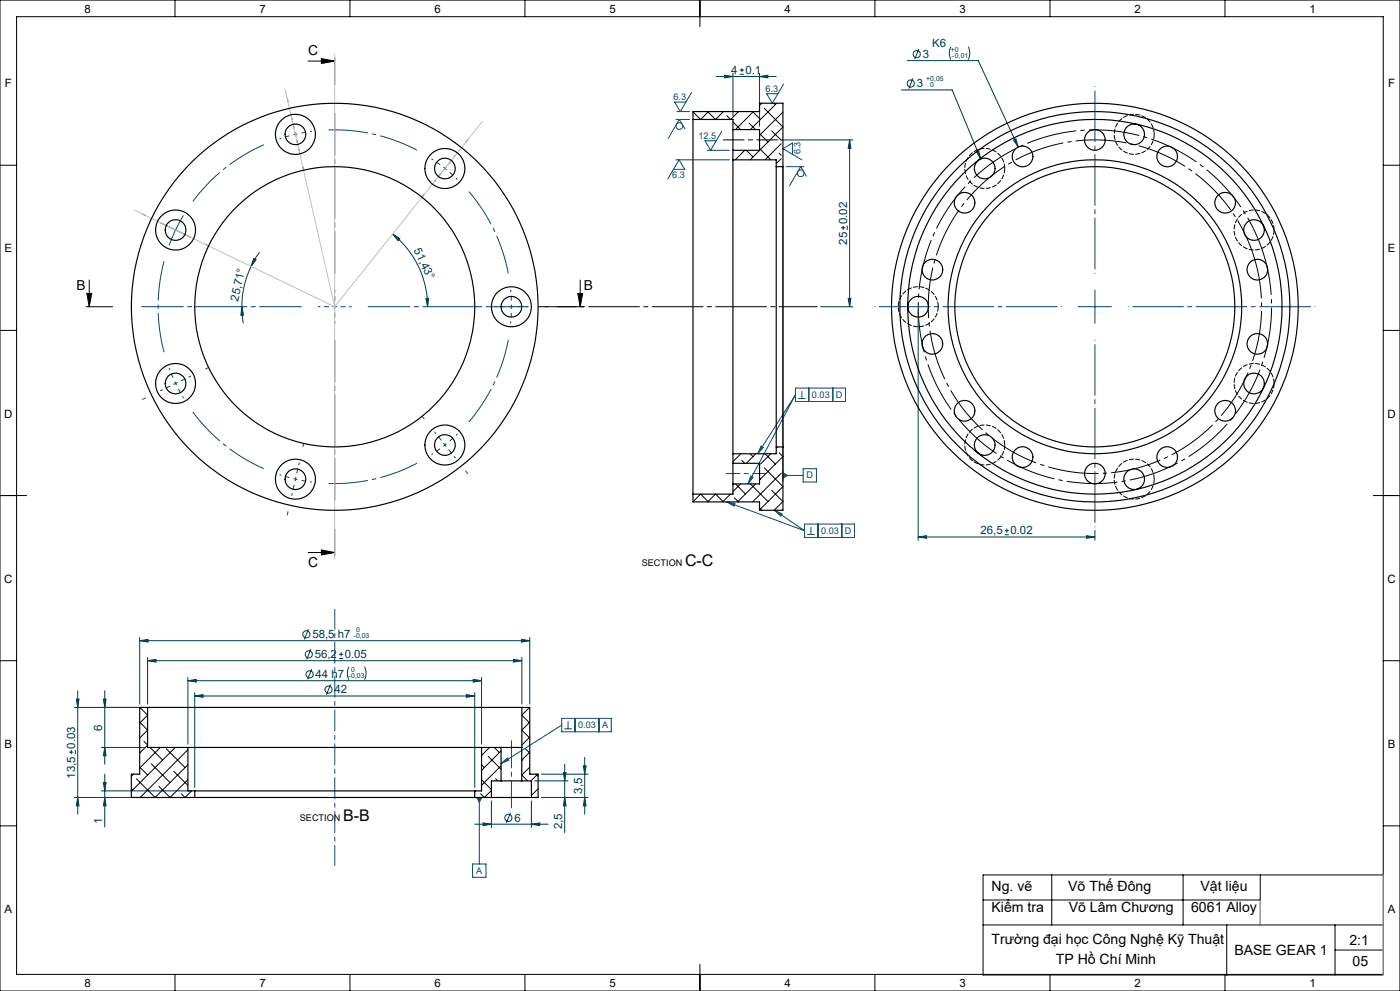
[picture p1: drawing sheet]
<svg xmlns="http://www.w3.org/2000/svg" width="420mm" height="297mm" viewBox="0 0 420 297" stroke-linecap="round" stroke-linejoin="round" font-family="sans-serif">
<g fill="none" stroke="#004040" stroke-width=".3">
<path d="M272.2 18.2h21.3l12 25.9M275.6 14.7l-1.2 3.1M285.3 14l-.5 1.8 .5 2.1M290.5 14l.4 1.8-.4 2.1M214.9 22.9h18M217.4 22.5l2.5 .4-2.5 .5zM219.9 21.9v12.9M221.9 22.3h1.3M221.9 21h1.3M222.6 20.4v1.2M227.9 22.9l2.5-.4v.9zM227.9 21.9v15.9"/>
<path d="M270.4 26.9h15.2l8.6 20.7M273.9 23.5l-1.3 3.1M234.3 41.9h21.6M254.9 41.9v50M254.9 41.9l.4 2.5h-.8zM292.9 45.5l.7-.3 .6 2.4zM304.1 42l.7-.4 .7 2.5zM75.3 79.8a27 27 0 0 0-2.7 12.1M76.1 77.5l.7 .3-1.5 2zM77.9 75.6l-2.6 4.2M117.8 70.2l2.1 1.3-.5 .6zM117.8 70.2a27.9 27.9 0 0 1 10.5 21.7"/>
<path d="M252.3 68.3h1.3M252.9 67.7v1.2M254.2 67.7v1.2M72.6 91.9l.5 2.5-.9 .1zM72.6 91.9l.4 5M127.8 89.5l.8-.1-.3 2.5zM246.1 91.9h9.8M254.5 89.4h.8l-.4 2.5zM275.4 93v68.9M301.4 159h1.3M302 158.4v1.2M328.5 158.9v3"/>
<path d="M275.4 160.9l2.6-.4v.8zM275.4 160.9h53.1M301.4 160.3h1.3M326 160.5l2.5 .4-2.5 .4zM41.9 192l2.5-.4v.8zM41.9 191v20M41.9 192h117M44.3 198l2.5-.4v.8zM44.3 197v14M44.3 198h112.3M92.5 188.6l-1.2 3M93.2 194.6l-1.2 3"/>
<path d="M101.7 197.3h1.3M101.7 196.1h1.3M102.3 195.5v1.2M104.7 199.8l-.5 1.8 .5 2.1M109.4 199.8l.4 1.8-.4 2.1M154.1 197.6l2.5 .4-2.5 .4zM156.4 191.6l2.5 .4-2.5 .4zM156.6 197v14M158.9 191v20M22.3 212h21M22.9 209.5h.8l-.4 2.5zM23.3 207v37"/>
<path d="M31 209.5h.8l-.4 2.5zM31.4 207v22M56.4 204l2.5-.4v.8zM56.4 203v20M56.4 204h88.1M58.4 208.6l2.5-.4v.8zM58.4 207.6v28.4M58.4 208.6h84M93.5 200.6l-1.2 3M99.2 205.1l-1.3 3.1M139.9 208.2l2.5 .4-2.5 .4zM142 203.6l2.5 .4-2.5 .4z"/>
<path d="M142.4 207.6v28.4M144.5 203v20M20.8 225.4h1.2M21.4 224.8v1.2M22.6 224.8v1.2M23.3 239l.4 2.5h-.8zM30.4 224h12.9M30.4 237h27M31 234.5h.8l-.4 2.5zM31.4 239l.4 2.5h-.8zM31.4 224l.4 2.5h-.8zM31.4 232v15.8"/>
<path d="M45.6 239h-23.3M160.4 234h10M162.4 239h14M162.4 232h14M169 231.5h.8l-.4 2.5zM169.4 229v20.6M169.4 239l.4 2.5h-.8zM175 229.5h.8l-.4 2.5zM175.4 227v17M175.4 239l.4 2.5h-.8zM142.4 247h22M144.9 246.6l2.5 .4-2.5 .4z"/>
<path d="M147.4 240v8M153.1 243.6l-1.2 3M159.4 247l2.5-.4v.8zM159.4 240v8"/>
<circle cx="275" cy="16.3" r="1.06"/>
<circle cx="273.2" cy="25" r="1.08"/>
<circle cx="91.9" cy="190.1" r="1.08"/>
<circle cx="92.6" cy="196.1" r="1.07"/>
<circle cx="92.9" cy="202.1" r="1.08"/>
<circle cx="98.6" cy="206.7" r="1.07"/>
<circle cx="152.5" cy="245.1" r="1.08"/>
</g>
<g fill="none" stroke="#004080" stroke-width=".3">
<path d="M202.8 35.8h4.1M203.1 33.4h3.8M205.5 38.7l-1.7-2.9-3.4 5.7M207.5 27.7l-3.4 5.7-1.7-2.8h3.4M216.5 39.3l-3.3 5.7-1.7-2.8h3.3M235.1 25.2l-3.4 5.7-1.7-2.8h3.4M202 50.8h3.4l-1.7-2.9-3.4 5.7M202.7 47.9h16.2M212.2 45h6.7M234.9 49.9v94.4M235.9 49.9h5.3M237.7 46.2v-3.3l-2.8 1.7 5.7 3.3"/>
<path d="M241.9 52.8l-1.7-2.9-3.3 5.8M48.2 66.8l4.5 2.1M52.7 68.9l-2 4.7M52.7 68.9l4.5 2.2M55 64.6l-2.3 4.3M323.5 91.9h9.9M328.5 86.9v10M238.7 116.3h14.9v4h-14.9zM239.4 119.4h2.3M240.6 117.2v2.2M242.6 116.3v4M249.8 116.3v4"/>
<path d="M227.3 136l11.4-17.7-14.3 26.7M228.3 133.7l.7 .4-1.7 1.9zM218 150.4l2.5 .5-.3 .8zM218 150.4l23.4 8.7-9-6.2M225.2 142.7l.7 .3-1.5 2zM232.4 152.9l2.3 1.1-.5 .7zM234.9 141.7l1.4 .8-1.4 .8zM234.9 142.5h6M240.9 140.5h4v4h-4zM241.4 157.1h15v4h-15zM243.3 157.9v2.3M245.4 157.1v4"/>
<path d="M252.6 157.1v4M242.1 160.2h2.3M168.5 215.3h14.9v4h-14.9zM168.5 217.3l-18.2 11.5M169.3 218.4h2.3M170.4 216.2v2.2M172.5 215.3v4M179.7 215.3v4M143 239h1.6l-.8 1.4zM143.8 239v19.9M150.3 228.8l1.9-1.6 .4 .6zM141.8 258.9h4v4h-4z"/>
<circle cx="203.8" cy="37.8" r="1"/>
<circle cx="240.2" cy="51.9" r=".99"/>
</g>
<g fill="none" stroke="#000" stroke-width=".3">
<path d="M0 0h420v297h-420zM5 5h410v287h-410zM52.5 0v5M92.4 18.3h8M96.4 17.6l4 .7-4 .7zM100.4 17.3v8M105 0v5M157.5 0v5M210 0v8M262.5 0v5M315 0v5M367.5 0v5"/>
<path d="M0 49.5h5M415 49.5h5M0 99h5M25.8 91.9h8M26 87.9h1.5l-.7 4zM26.8 83.9v8M167.1 91.9h7.9M173.3 87.9h1.5l-.7 4zM174.1 83.9v8M415 99h5M0 148.5h8M100.4 158.6v8"/>
<path d="M412 148.5h8M92.4 165.6h8M96.4 164.8l4 .8-4 .7zM0 198h5M415 198h5M0 247.5h5M415 247.5h5M294.9 277.2h120M294.9 269.7h83.2M315.5 262.2v15M354.9 262.2v15M368 277.2v15.1"/>
<path d="M378.1 262.2v15M400.5 277.2v15M414.9 262.2h-120v30h120M52.5 292v5M105 292v5M157.5 292v5M210 289v8M262.5 292v5M315 292v5M367.5 292v5M400.5 284.7h14.4"/>
</g>
<path d="M88.6 40.2l-4.8 1.4M88.6 40.2l5-.8M133.5 50.5l-4.1-2.9M133.5 50.5l3.7 3.3M153.4 91.9l-.2-5M153.4 91.9l-.2 5M52.7 114.9l2.4 4.4M52.7 114.9l-2-4.6M133.5 133.4l3.7-3.3M133.5 133.4l-4.1 2.9M88.6 143.6l5 .9M88.6 143.6l-4.8-1.3" fill="none" stroke="#004080" stroke-width=".3" stroke-dasharray="15.2 1.3 1.3 1.3" stroke-dashoffset="14.6" stroke-linecap="butt"/>
<path d="M79.2 43.4a53 53 0 0 0-21.4 17M125.1 45a53 53 0 0 0-26.6-6M49.2 78.3a53 53 0 0 0 0 27.3M152.5 82a53 53 0 0 0-11.8-24.6M57.8 123.5a53 53 0 0 0 21.4 17M140.7 126.4a53 53 0 0 0 11.8-24.5M98.5 144.9a53 53 0 0 0 26.6-6.1" fill="none" stroke="#004080" stroke-width=".3" stroke-dasharray="15.2 1.3 1.3 1.3" stroke-dashoffset="3.4" stroke-linecap="butt"/>
<path d="M376.3 77.3a50 50 0 0 0-83.8-20.1 50 50 0 0 0 23 83 50 50 0 0 0 61.5-60.4l-.7-2.5" fill="none" stroke="#000" stroke-width=".3" stroke-dasharray="15.2 1.3 1.3 1.3" stroke-dashoffset="2.9" stroke-linecap="butt"/>
<path d="M379.2 76.4a53 53 0 0 0-88.9-21.3 53 53 0 0 0 24.5 88 53 53 0 0 0 65.1-64l-.7-2.7" fill="none" stroke="#000" stroke-width=".3" stroke-dasharray="15.2 1.3 1.3 1.3" stroke-dashoffset="3" stroke-linecap="butt"/>
<path d="M318.5 91.9h-56M328.5 81.9v-56M338.5 91.9h56M328.5 101.9v56" fill="none" stroke="#004080" stroke-width=".3" stroke-dasharray="15.2 1.3 1.3 1.3" stroke-dashoffset="-1.3"/>
<path d="M153.4 222v20.1" fill="none" stroke="#004080" stroke-width=".3" stroke-dasharray="15.2 1.3 1.3 1.3" stroke-dashoffset="7.1"/>
<path d="M217.9 141.9h12" fill="none" stroke="#004080" stroke-width=".3" stroke-dasharray="15.2 1.3 1.3 1.3" stroke-dashoffset="11.1"/>
<g fill="none" stroke="#004080" stroke-width=".3" stroke-dasharray="15.2 1.3 1.3 1.3">
<path d="M86.4 30.5l-.2-1M90.9 50l.2 1M127.2 58.3l-.6 .8M139.7 42.7l.6-.8M43.7 64.6l-.9-.4M61.7 73.3l.9 .4M143.4 91.9h-1M163.4 91.9h1M43.7 119.3l-.9 .4M61.7 110.6l.9-.5M90.9 133.8l.2-.9M127.2 125.5l-.6-.7"/>
<path d="M86.4 153.3l-.2 1M139.7 141.2l.6 .8"/>
</g>
<g fill="none" stroke="#004080" stroke-width=".3" stroke-dasharray="15.2 1.3 1.3 1.3" stroke-dashoffset="14.6">
<path d="M88.6 40.2l-1.1-4.8M88.6 40.2l1.2 4.9M133.5 50.5l3.1-3.9M133.5 50.5l-3.1 3.9M100.4 91.9v-5M100.4 91.9h-5M100.4 91.9v5M100.4 91.9h5M153.4 91.9h5M153.4 91.9h-5M52.7 114.9l-4.5 2.2M52.7 114.9l4.5-2.2"/>
<path d="M133.5 133.4l3.1 3.9M133.5 133.4l-3.1-4M88.6 143.6l-1.1 4.9M88.6 143.6l1.2-4.9"/>
</g>
<path d="M90.4 91.9h-48M100.4 81.9v-48M110.4 91.9h48M100.4 101.9v48" fill="none" stroke="#004080" stroke-width=".3" stroke-dasharray="15.2 1.3 1.3 1.3" stroke-dashoffset="2.7"/>
<path d="M100.4 182.6v76.8" fill="none" stroke="#004080" stroke-width=".3" stroke-dasharray="6.3 1.3 1.3 1.3" stroke-dashoffset=".4"/>
<path d="M161.4 91.9h83.7" fill="none" stroke="#000" stroke-width=".3" stroke-dasharray="15.2 1.3 1.3 1.3" stroke-dashoffset="3.9"/>
<path d="M233.3 41.9h-16.3" fill="none" stroke="#000" stroke-width=".3" stroke-dasharray="15.2 1.3 1.3 1.3" stroke-dashoffset="9"/>
<path d="M100.4 16.3v151.3M85.5 26.7l14.9 65.2M144.7 36.4l-44.3 55.5M40.2 62.9l60.2 29M378.1 269.7v7.5M414.9 262.2v30" fill="none" stroke="#c0c0c0" stroke-width=".3"/>
<g fill="#000">
<path d="M96.4 17.6l4 .7-4 .7zM96.4 164.8l4 .8-4 .7z"/>
<path d="M173.3 87.9h1.5l-.7 4zM26 87.9h1.5l-.7 4z"/>
</g>
<path d="M150.3 228.8l1.9-1.6 .4 .6zM143 239l.8 1.4 .8-1.4zM228.3 133.7l.7 .4-1.7 1.9zM225.2 142.7l.7 .3-1.5 2zM232.4 152.9l2.3 1.1-.5 .7zM218 150.4l2.5 .5-.3 .8zM234.9 141.7l1.4 .8-1.4 .8z" fill="#004080"/>
<g fill="#004040">
<path d="M127.8 89.5l.8-.1-.3 2.5zM117.8 70.2l2.1 1.3-.5 .6z"/>
<path d="M76.1 77.5l.7 .3-1.5 2zM72.6 91.9l.5 2.5-.9 .1z"/>
<path d="M254.9 41.9l.4 2.5h-.8zM254.5 89.4h.8l-.4 2.5z"/>
<path d="M139.9 208.2l2.5 .4-2.5 .4zM58.4 208.6l2.5-.4v.8zM227.9 22.9l2.5-.4v.9zM217.4 22.5l2.5 .4-2.5 .5z"/>
<path d="M275.4 160.9l2.6-.4v.8zM326 160.5l2.5 .4-2.5 .4zM304.1 42l1.4 2.1-.7-2.5zM292.9 45.5l1.3 2.1-.6-2.4zM144.9 246.6l2.5 .4-2.5 .4zM159.4 247l2.5-.4v.8zM56.4 204l2.5-.4v.8zM142 203.6l2.5 .4-2.5 .4zM44.3 198l2.5-.4v.8zM154.1 197.6l2.5 .4-2.5 .4zM41.9 192l2.5-.4v.8zM156.4 191.6l2.5 .4-2.5 .4z"/>
<path d="M31 234.5h.8l-.4 2.5zM31.4 239l.4 2.5h-.8z"/>
<path d="M175 229.5h.8l-.4 2.5zM175.4 239l.4 2.5h-.8zM169 231.5h.8l-.4 2.5zM169.4 239l.4 2.5h-.8zM31 209.5h.8l-.4 2.5zM31.4 224l.4 2.5h-.8zM22.9 209.5h.8l-.4 2.5zM23.3 239l.4 2.5h-.8z"/>
</g>
<g fill="none" stroke="#000" stroke-width=".35">
<path d="M207.9 35.8v112.3M207.9 35.8h12v3M207.9 35.8v-2.4h20v-2.5h7v19M219.9 38.8v6.2M219.9 38.8h8v6.2h-8M219.9 47.9v88.1M219.9 47.9h13v2M219.9 45v2.9M232.9 49.9v84M232.9 49.9h2M234.9 49.9v84M219.9 138.8v6.2"/>
<path d="M219.9 138.8h8v6.2h-8M219.9 136v2.8M232.9 133.9v2.1h-13M232.9 133.9h2M234.9 133.9v19h-7v-2.5h-20v-2.3M219.9 145v3.1h-12M44.3 212h112.3M44.3 212h-2.4v20h-2.5v7h19M44.3 212v12h12.1M156.6 212h2.3v20h2.5v7h-2M156.6 212l-.1 12M56.4 224h88.1"/>
<path d="M56.4 224v13h2M58.4 237h84M58.4 239h84M58.4 237v2M142.4 239h5M142.4 237v2M144.5 224h5.8M144.5 224v13h-2.1M147.4 239h12M150.3 234h6.2M150.3 224h6.2M150.3 224v10"/>
<path d="M150.3 234h-2.9v5M156.5 224v10M156.5 234h2.9v5"/>
<circle cx="88.6" cy="40.3" r="3.1"/>
<circle cx="88.6" cy="40.3" r="6"/>
<circle cx="133.5" cy="50.5" r="3.1"/>
<circle cx="133.5" cy="50.5" r="6"/>
<circle cx="295.4" cy="50.5" r="3.1"/>
<circle cx="306.8" cy="46.9" r="3.1"/>
<circle cx="328.4" cy="41.9" r="3.1"/>
<circle cx="340.3" cy="40.3" r="3.1"/>
<circle cx="350.1" cy="46.9" r="3.1"/>
<circle cx="52.7" cy="68.9" r="6"/>
<circle cx="52.7" cy="68.9" r="3.1"/>
<circle cx="289.4" cy="60.8" r="3.1"/>
<circle cx="367.6" cy="60.8" r="3.1"/>
<circle cx="376.2" cy="68.9" r="3.1"/>
<circle cx="100.4" cy="91.9" r="61"/>
<circle cx="100.4" cy="91.9" r="42"/>
<circle cx="153.4" cy="91.9" r="6"/>
<circle cx="153.4" cy="91.9" r="3.1"/>
<circle cx="275.4" cy="91.9" r="3.1"/>
<circle cx="279.7" cy="80.8" r="3.1"/>
<circle cx="328.4" cy="91.9" r="44.1"/>
<circle cx="328.5" cy="91.9" r="42"/>
<circle cx="328.5" cy="91.9" r="61"/>
<circle cx="328.5" cy="91.9" r="56.1"/>
<circle cx="328.5" cy="91.9" r="58.5"/>
<circle cx="377.2" cy="80.8" r="3.1"/>
<circle cx="52.7" cy="114.9" r="6"/>
<circle cx="52.7" cy="114.9" r="3.1"/>
<circle cx="279.7" cy="103.1" r="3.1"/>
<circle cx="376.2" cy="114.9" r="3.1"/>
<circle cx="377.2" cy="103.1" r="3.1"/>
<circle cx="133.5" cy="133.4" r="3.1"/>
<circle cx="133.5" cy="133.4" r="6"/>
<circle cx="289.4" cy="123.1" r="3.1"/>
<circle cx="295.4" cy="133.4" r="3.1"/>
<circle cx="306.8" cy="137" r="3.1"/>
<circle cx="350.1" cy="137" r="3.1"/>
<circle cx="367.6" cy="123.1" r="3.1"/>
<circle cx="88.6" cy="143.6" r="3.1"/>
<circle cx="88.6" cy="143.6" r="6"/>
<circle cx="328.5" cy="141.9" r="3.1"/>
<circle cx="340.3" cy="143.6" r="3.1"/>
</g>
<path d="M301.4 50.5a6 6 0 0 0-8.7-5.3 6 6 0 0 0-.8 10.2 6 6 0 0 0 9.5-4.1v-.8M346.3 40.2a6 6 0 0 0-8.8-5.3 6 6 0 0 0-.7 10.2 6 6 0 0 0 9.4-4l.1-.9M382.2 68.9a6 6 0 0 0-8.7-5.3 6 6 0 0 0-.8 10.2 6 6 0 0 0 9.5-4v-.9M281.5 91.9a6 6 0 0 0-8.8-5.3 6 6 0 0 0-.7 10.2 6 6 0 0 0 9.4-4l.1-.9M382.2 114.9a6 6 0 0 0-8.7-5.3 6 6 0 0 0-.8 10.2 6 6 0 0 0 9.5-4v-.9M301.4 133.4a6 6 0 0 0-8.7-5.4 6 6 0 0 0-.8 10.2 6 6 0 0 0 9.5-4v-.8M346.3 143.6a6 6 0 0 0-8.8-5.3 6 6 0 0 0-.7 10.2 6 6 0 0 0 9.4-4.1l.1-.8" fill="none" stroke="#000" stroke-width=".3" stroke-dasharray="1.3 .6" stroke-dashoffset="-.1"/>
<g fill="none" stroke="#000" stroke-width=".3">
<path d="M207.9 33.5l2.2 2.3M208.1 33.4l-.2 .2M212.3 33.4l2.3 2.4M212.5 33.4l-2.3 2.4M217 33.4l-2.3 2.4M219.9 36.5l2.3 2.3M221.3 33.4l.1 .2M221.5 33.4l-2.3 2.4-1.1-1.1M224.8 36.9l1.9 1.9M225.8 33.4l2.3 2.4M226 33.4l-5.4 5.4M228.5 30.9l-.6 .7"/>
<path d="M229.3 32.5l5.6 5.6-9.9 9.8M231.5 39.2l2.9 2.8M232.2 30.9l.4 .4M233 30.9l-7.9 7.9M234.9 33.6l-7 7M223.4 45l-2.8 2.9M223.9 45l2 2M227.9 44.5l3.3 3.4M227.9 40l2.5 2.5M233.8 45.9l.6 .6M234.4 43.1l-4.9 4.8M234.4 47.6l-1.5 1.4"/>
<path d="M222.2 136l-2.3 2.4M222.5 138l.9 .8M225 136l.9 .8M226.7 136l-2.8 2.8M229.7 136.2l2.9 2.9M231.2 136l-3.1 3.1M233.3 133.9l-.4 .4M233.8 135.7l1.1 1.1-7 7M210.1 148.1l-2.2 2.3M210.2 148.1l2.2 2.2M214.6 148.1l-2.3 2.3M214.7 148.1l2.3 2.3"/>
<path d="M219.1 148.1l-2.3 2.3M220.3 149.2l1.2 1.2M220.6 145l3.1 3.1M222.2 145l-2.3 2.4M225.1 145l5.3 5.3M226.7 145l-5.4 5.4M227.9 152.3l.6 .6M227.9 143.3l.2 .3M229.3 140.2l5.6 5.6-7 7M231.5 146.9l3.4 3.4-2.7 2.6M234.4 141.8l-8.6 8.6M234.9 141.3l-.2 .2"/>
<path d="M41.9 216.4l2.4 2.4M42 212l2.3 2.3M42.1 212l-.2 .2M44.3 214.3l-2.4 2.4M44.3 218.8l-2.4 2.4M156.6 218.8l2.3 2.4M156.6 214.3l2.2 2.3M158.9 212l-2.3 2.3M158.9 216.4l-2.3 2.4M39.4 236.4l.4 .4M40.1 232l-.7 .7M41.9 229.9l2.4 2.4"/>
<path d="M41.9 225.4l.2 .2M43.2 222.2l1.1 1.1M44.3 223.3l-2.4 2.4M45 224l3.8 3.8M45.4 228.9l5.6 5.6M48.1 224l-6.2 6.2M49.9 224.4l5.6 5.6M52.1 231.2l4.3 4.2M52.6 224l-13.2 13.2M56.4 224.7l-14.3 14.3M56.4 229.2l-9.9 9.8-5.6-5.6M56.4 233.7l-5.4 5.3-3.3-3.3"/>
<path d="M57.5 237l-2 2-1.1-1.1M142.8 237l-.4 .4M144.5 233.7l2.9 2.9M144.5 229.2l.8 .8M146.4 226.7l3.9 3.8M146.9 224l-2.4 2.4M147.4 236.9l-2.1 2.1-1.1-1.1M148.3 224l1.5 1.6M148.7 233.4l.6 .6M150.3 225l-5.8 5.9M150.3 229.5l-5.8 5.9M156.5 227.8h.1"/>
<path d="M157.7 224.4l1.2 1.3M158.9 229.9l-2.4 2.4 1.8 1.7M158.9 220.9l-2.3 2.4M158.9 225.4l-2.4 2.4M160.8 232l.6 .7M161.3 232l-2 2M161.4 236.4l-2 2"/>
</g>
<g font-size="4.8">
<text x="205.5" y="169.6">C-C</text>
<text x="102.9" y="246.1">B-B</text>
</g>
<g font-size="4.2">
<text x="297.5" y="267">Ng. vẽ</text>
<text x="320.5" y="267">Võ Thế Đông</text>
<text x="360.2" y="267">Vật liệu</text>
<text x="297.5" y="273.4">Kiểm tra</text>
<text x="320.6" y="273.4">Võ Lâm Chương</text>
<text x="357.3" y="273.5">6061 Alloy</text>
<text x="297.5" y="282.8">Trường đại học Công Nghệ Kỹ Thuật</text>
<text x="370.3" y="286.2">BASE GEAR 1</text>
<text x="404.8" y="283.2">2:1</text>
<text x="316.7" y="288.8">TP Hồ Chí Minh</text>
<text x="405.8" y="289.6">05</text>
</g>
<g font-size="4.1">
<text x="92.4" y="16.5">C</text>
<text x="22.9" y="86.8">B</text>
<text x="175.2" y="86.8">B</text>
<text x="92.4" y="170">C</text>
</g>
<g font-size="3.4">
<text x="25.3" y="3.9">8</text>
<text x="77.8" y="3.9">7</text>
<text x="130.3" y="3.9">6</text>
<text x="182.8" y="3.9">5</text>
<text x="235.3" y="3.9">4</text>
<text x="287.8" y="3.9">3</text>
<text x="340.3" y="3.9">2</text>
<text x="392.8" y="3.9">1</text>
<text x="1.5" y="26.1">F</text>
<text x="416.5" y="26.1">F</text>
<text x="1.4" y="75.6">E</text>
<text x="416.4" y="75.6">E</text>
<text x="1.3" y="125.1">D</text>
<text x="416.3" y="125.1">D</text>
<text x="1.3" y="174.6">C</text>
<text x="416.3" y="174.6">C</text>
<text x="1.4" y="224.1">B</text>
<text x="416.4" y="224.1">B</text>
<text x="1.4" y="273.6">A</text>
<text x="416.4" y="273.6">A</text>
<text x="25.3" y="295.9">8</text>
<text x="77.8" y="295.9">7</text>
<text x="130.3" y="295.9">6</text>
<text x="182.8" y="295.9">5</text>
<text x="235.3" y="295.9">4</text>
<text x="287.8" y="295.9">3</text>
<text x="340.3" y="295.9">2</text>
<text x="392.8" y="295.9">1</text>
</g>
<g font-size="3.4" fill="#004040">
<text x="276.8" y="17.4">3</text>
<text x="279.7" y="14.1">K6</text>
<text x="219.4" y="22.1">4</text>
<text x="223.6" y="22.1">0.1</text>
<text x="275" y="26.1">3</text>
<text x="254.1" y="67.2" transform="rotate(-90 254.1 67.2)">0.02</text>
<text x="124.1" y="75" transform="rotate(64 124.1 75)">51,43°</text>
<text x="254.1" y="73.3" transform="rotate(-90 254.1 73.3)">25</text>
<text x="71.4" y="90.4" transform="rotate(-77 71.4 90.4)">25,71°</text>
<text x="294.1" y="160.1">26,5</text>
<text x="303.1" y="160.1">0.02</text>
<text x="93.7" y="191.2">58,5 h7</text>
<text x="94.4" y="197.2">56,2</text>
<text x="103.4" y="197.2">0.05</text>
<text x="94.7" y="203.2">44 h7</text>
<text x="100.3" y="207.8">42</text>
<text x="30.7" y="219" transform="rotate(-90 30.7 219)">6</text>
<text x="22.6" y="224.4" transform="rotate(-90 22.6 224.4)">0.03</text>
<text x="22.6" y="233.3" transform="rotate(-90 22.6 233.3)">13,5</text>
<text x="174.7" y="237.9" transform="rotate(-90 174.7 237.9)">3,5</text>
<text x="30.7" y="246.9" transform="rotate(-90 30.7 246.9)">1</text>
<text x="154.3" y="246.2">6</text>
<text x="168.7" y="248.6" transform="rotate(-90 168.7 248.6)">2,5</text>
</g>
<g font-size="2.7" fill="#004080">
<text x="202" y="29.9">6.3</text>
<text x="229.6" y="27.4">6.3</text>
<text x="209.6" y="41.5">12.5</text>
<text x="240.2" y="46.2" transform="rotate(-90 240.2 46.2)">6.3</text>
<text x="201.7" y="53.5">6.3</text>
<text x="243.6" y="119.2">0.03</text>
<text x="250.8" y="119.2">D</text>
<text x="242" y="143.4">D</text>
<text x="246.3" y="160">0.03</text>
<text x="253.5" y="160">D</text>
<text x="173.5" y="218.2">0.03</text>
<text x="180.6" y="218.2">A</text>
<text x="142.9" y="261.8">A</text>
</g>
<g font-size="2.7">
<text x="192.5" y="169.6">SECTION</text>
<text x="89.9" y="246.2">SECTION</text>
</g>
<g font-size="2.1" fill="#004040">
<text x="285.3" y="15.5">+0</text>
<text x="285.5" y="17.4">-0,01</text>
<text x="277.9" y="24.2">+0,05</text>
<text x="279.1" y="26.2">0</text>
<text x="106.1" y="191.2">-0,03</text>
<text x="106.8" y="189.3">0</text>
<text x="104.7" y="203.2">-0,03</text>
<text x="105.4" y="201.3">0</text>
</g>
</svg>
